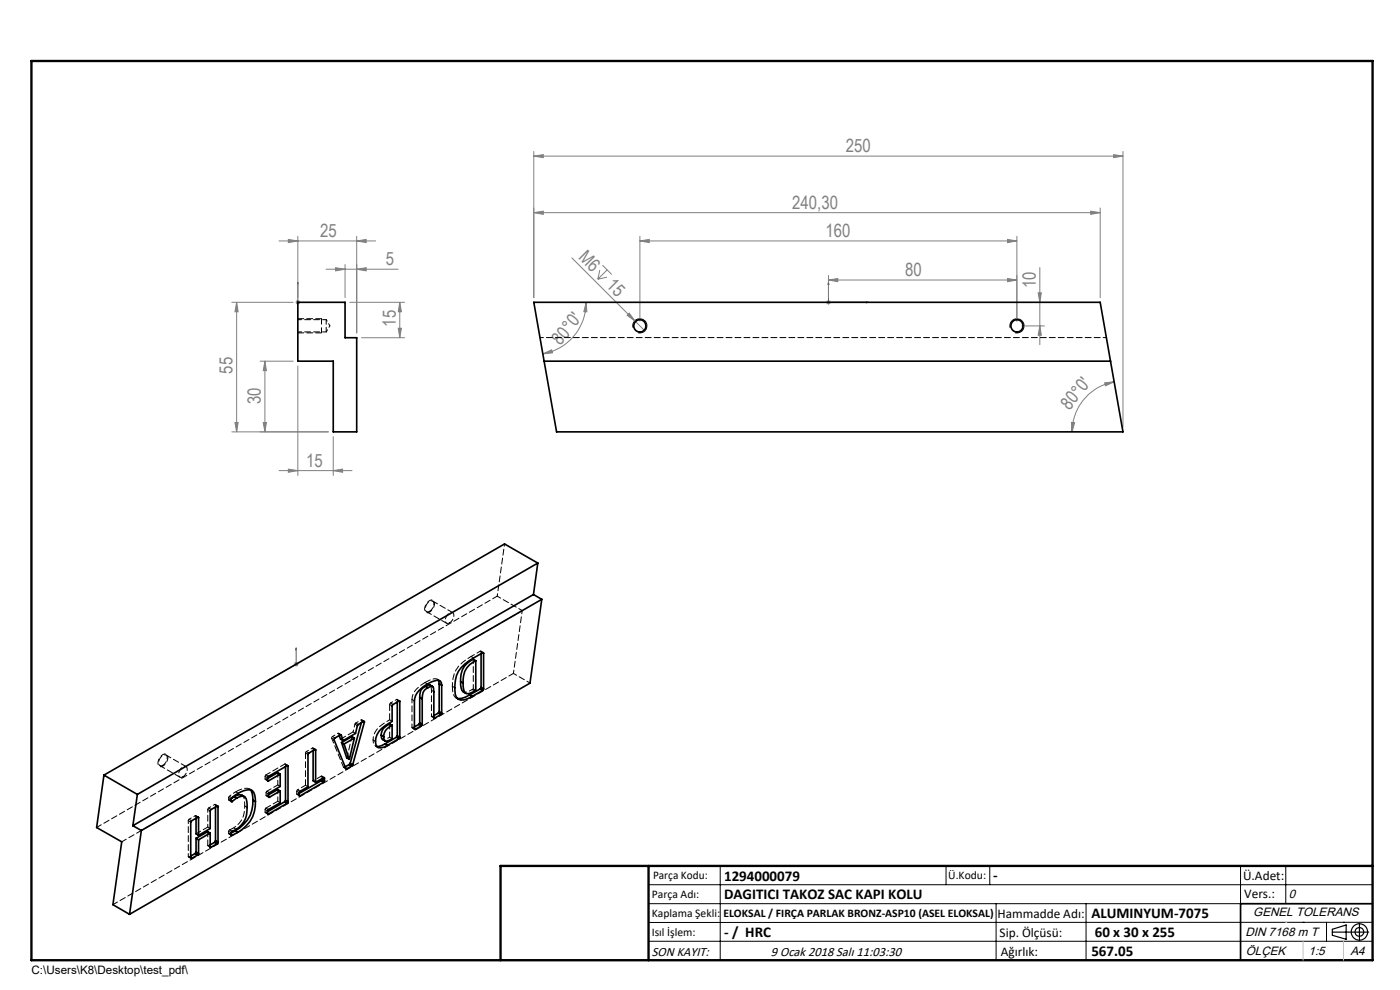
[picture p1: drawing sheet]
<svg xmlns="http://www.w3.org/2000/svg" width="297mm" height="210mm" viewBox="0 0 297 210" stroke-linecap="round" stroke-linejoin="round" font-family="sans-serif">
<g fill="none" stroke="#808080" stroke-width=".21">
<path d="M113.2 33.1l2.1-.3v.6zM113.2 32.1v31M113.2 33.1h125M236.3 32.8l1.9 .3-1.9 .3zM238.2 32.1v58.5M59.2 51.1h20.5M61.2 50.8l2 .3-2 .4zM63.2 50.1v13M69.2 57.1h15.3M71.2 56.8l2 .3-2 .4zM73.2 56.1v7M75.7 51.1l2-.3v.7z"/>
<path d="M75.7 57.1l2-.3v.7zM75.7 50.1v20.5M113.2 45.1l2.1-.3v.7zM113.2 45.1h120.2M121.3 54.7l13.4 13.4M127.2 57.3l-.4 1.9M127.8 56.3l2 1.9M128.8 58.8l-2 .4M128.8 57.2l-2 2M135.7 51.1l2-.3v.7zM135.7 51.1h80M135.7 50.1v18"/>
<path d="M175.8 59.4l1.9-.3v.7zM175.8 58.4v4.7M175.8 59.4h39.9M213.7 50.8l2 .3-2 .4zM213.7 59.1l2 .3-2 .4zM215.7 50.1v18M220.6 56.8v16.3M231.4 44.8l2 .3-2 .4zM233.4 44.1v19M49.2 64.1h13M50.2 64.1v27.5M50.2 64.1l.3 2h-.7z"/>
<path d="M55.2 76.6h7M56.2 76.6v15M56.2 76.6l.3 2h-.7zM62.7 64.1h1M62.8 63.8l.7 .7M63.2 77.6v23.3M63.2 63.6v1M63.5 63.8l-.7 .7M74.2 64.1h11.6M76.7 71.6h9.1M84.5 69.6h.7l-.4 2zM84.8 64.1l.4 2h-.7z"/>
<path d="M84.8 64.1v7.5M115.2 75.1l1.8-.9 .2 .7zM124.4 64.1l.1 2h-.6zM124.4 64.1a11.2 11.2 0 0 1-9.2 11M133.5 66.4l1.2 1.7-1.7-1.2zM134.7 68.1l2.1 2.1M175.2 64.1h1M175.4 63.8l.7 .7M175.8 63.6v1M176.1 63.8l-.7 .7M216.7 69.1h4.9M220.2 62.1h.7l-.3 2z"/>
<path d="M220.6 69.1l.3 2h-.7zM49.2 91.6h20.5M49.8 89.6h.7l-.3 2zM55.8 89.6h.7l-.3 2zM59.2 99.8h15.5M61.2 99.5l2 .3-2 .4zM70.7 99.8l2-.3v.7zM70.7 92.6v8.3M227.3 89.6l.7 .1-.6 1.9zM234.4 81.2l2-.2-1.9 .8zM236.4 81a10.9 10.9 0 0 0-9 10.6M62.3 140.9h1"/>
<path d="M62.5 140.5l.7 .7M62.8 140.4v1M63.2 140.5l-.7 .7"/>
</g>
<g fill="none" stroke="#000" stroke-width=".21">
<path d="M134.3 69.5a1.5 1.5 0 0 1 1.3-1.9 1.5 1.5 0 0 1 1.6 1.7 1.5 1.5 0 0 1-1.8 1.3M214.3 69.5a1.51 1.51 0 0 1 1.3-1.9 1.51 1.51 0 0 1 1.6 1.7 1.51 1.51 0 0 1-1.9 1.3M137.6 187.7h153.6M137.6 191.7h153.6M137.6 199.7h153.6M152.8 183.7v20M200.7 183.7v4M210 183.7v4M211.3 191.7v12M230.4 191.7v12M263.2 183.7v20M272.8 183.7v8"/>
<path d="M276.4 195.6h.1M281.4 195.6v4.1M285 195.6h.1M291.2 195.6l-153.6 .1"/>
</g>
<path d="M68.2 67.7v2.9" fill="none" stroke="#000" stroke-width=".21" stroke-dasharray="1.3 .6" stroke-dashoffset=".1" stroke-linecap="butt"/>
<path d="M91.1 127.4a1.75 1.75 0 0 0-.7 2.5 1.79 1.79 0 0 0 1.6-2.5l-.6-.1-.3 .1M34.6 160.1a1.75 1.75 0 0 0-.8 2.5 1.79 1.79 0 0 0 1.6-2.6l-.5-.1-.3 .2" fill="none" stroke="#000" stroke-width=".21" stroke-dasharray="1.3 .6" stroke-dashoffset=".7" stroke-linecap="butt"/>
<g fill="none" stroke="#000" stroke-width=".25">
<path d="M282.6 197.7h7.8M282.6 197.1l3-.9v3l-3-.8zM288.4 195.8v3.8M106.2 203.7h185"/>
<circle cx="288.4" cy="197.7" r="1.74"/>
<circle cx="288.4" cy="197.7" r=".93"/>
</g>
<path d="M63.2 59.9v.4v-.4M63.2 59.9v4.2M175.8 59.9l.1 .4h-.3zM175.8 59.9v4.2h8.4M63.2 64v.2zM63.2 64.1h.1M183.8 64l.4 .1-.4 .1zM62.8 137.4l.1 .3-.1 .1zM62.8 137.4v3.5l-6 3.4M56.8 144.3l.4-.2v.1z" fill="none" stroke="#00f" stroke-width=".21"/>
<path d="M63.2 70.6h5M68.2 67.6h-5M68.2 67.6v.1" fill="none" stroke="#000" stroke-width=".21" stroke-dasharray="1.3 .6"/>
<path d="M291.2 191.7h-28v12" fill="none" stroke="#000" stroke-width=".35"/>
<path d="M6.7 12.9h284.5v190.8h-284.5zM137.6 183.7v20M291.2 183.7h-185v20" fill="none" stroke="#000" stroke-width=".5"/>
<path d="M276.4 199.7v4M285 199.7v4" fill="none" stroke="#c0c0c0" stroke-width=".21"/>
<path d="M272.8 195.6h.1" fill="none" stroke="#c0c0c0" stroke-width=".25"/>
<g fill="#00f">
<path d="M63.2 59.9v.4zM63.2 64v.2z"/>
<path d="M175.8 59.9l-.2 .4h.3zM183.8 64v.2l.4-.1z"/>
<path d="M62.8 137.4l.1 .3-.1 .1zM56.8 144.3l.4-.2v.1z"/>
</g>
<g fill="#808080">
<path d="M133.5 66.4l1.2 1.7-1.7-1.2z"/>
<path d="M213.7 59.1l2 .3-2 .4zM175.8 59.4l1.9-.3v.7zM231.4 44.8l2 .3-2 .4zM113.2 45.1l2.1-.3v.7z"/>
<path d="M113.2 33.1l2.1-.3v.6zM236.3 32.8l1.9 .3-1.9 .3z"/>
<path d="M61.2 50.8l2 .3-2 .4zM75.7 51.1l2-.3v.7zM71.2 56.8l2 .3-2 .4zM75.7 57.1l2-.3v.7z"/>
<path d="M70.7 99.8l2-.3v.7zM61.2 99.5l2 .3-2 .4z"/>
<path d="M234.4 81.2l2-.2-1.9 .8zM227.3 89.6l.7 .1-.6 1.9z"/>
<path d="M115.2 75.1l1.8-.9 .2 .7zM124.4 64.1l.1 2h-.6z"/>
<path d="M49.8 89.6h.7l-.3 2zM50.2 64.1l.3 2h-.7z"/>
<path d="M55.8 89.6h.7l-.3 2zM56.2 76.6l.3 2h-.7z"/>
<path d="M220.2 62.1h.7l-.3 2zM220.6 69.1l.3 2h-.7z"/>
<path d="M84.8 64.1l.4 2h-.7zM84.5 69.6h.7l-.4 2z"/>
<path d="M135.7 51.1l2-.3v.7zM213.7 50.8l2 .3-2 .4z"/>
</g>
<g fill="none" stroke="#000" stroke-width=".35">
<path d="M63.2 64.1h10v7.5h2.5v20h-5v-15h-7.5zM113.2 64.1h120.2l4.8 27.5h-120.1zM115.4 76.6h120.2M114.1 119.4l-85 49.1M114.1 119.4l-.9 6.7M114.1 119.4l-7.1-4-85 49M102.1 138.7v7.1M102.4 138.5a13.6 13.6 0 0 0-5.2 3.9 7.7 7.7 0 0 0-.4 5.5 1.79 1.79 0 0 0 2.5 .3l.9-.5M102.4 138.5l.2 .1M102.6 138.6v7.5M113.2 126.1l-85 49M113.2 126.1l1.7 1"/>
<path d="M114.9 127.1l-84.9 49.1M114.9 127.1l-2.5 17.8-84.9 49M66.4 159.2v6.4l.6 .3M66.8 159l.2 .1M66.8 159l-1.5 .9v7l-1.7 1-.1 .8M67 159.1v6.8M72 156l.2 .8 .6 .3M72.2 155.9h.2M72.2 155.9l-1.3 .7v.3l2.5 6.1 .2 .1M72.2 155.8l.2 .1M72.4 155.9l.4 1.2M72.5 157.5l1.1 3.3 .5 .3"/>
<path d="M72.5 157.5l.5 .3M73 157.8l1.1 3.3M75.2 156.6l-.6-.4-2.1 1.3M75.2 156.6l-1.1 4.5M75.2 156.6l-2.2 1.2M76.7 153.3l-2.4 8.6M77.1 153.1l.2 .1M77.3 153.2l-.1-.2-1.3 .8-.5 1.8-2.6 1.5M77.3 153.2l-2.5 9M80.9 156v.3a1.1 1.1 0 0 0 .8 .9M80.9 156l.5 .3M81.7 157.8l-1.4 .6-.4-.1"/>
<path d="M81.7 157.8l.5 .3M83.2 153.8l-.5-.2a2.5 2.5 0 0 0-1.8 2.4M83.2 153.8v2.9l-1.3 .5a.7 .7 0 0 1-.5-.9M83.2 153.8a2.57 2.57 0 0 0-1.8 2.5M84.1 156.4l-2.4 1.4M84.1 156.4l.5 .3M84.3 156.1l-.2 .3M84.3 148.9v7.2M84.3 156.1l.5 .3M84.6 148.7l-1.4 .9v3.4a5.3 5.3 0 0 0-3.5 4.3 1.03 1.03 0 0 0 1.2 1.3l1.3-.5M84.6 148.7l.2 .1M84.6 156.7l-2.4 1.4"/>
<path d="M84.8 156.4l-.2 .3M84.8 148.8v7.6M87.9 154.6l.2 .1M88.9 153.7l-1 .5M88.9 153.7l.5 .2M89 153.3l-.1 .4M89 147.9v5.4M89 147.9l.6 .4M89 153.3l.6 .4M89.4 153.9l-1.3 .8M89.6 153.7l-.2 .2M89.6 148.3v5.4"/>
<path d="M90.2 145.6l1-.3 .6 .3M90.2 145.6a2.09 2.09 0 0 0-1.2 2.3M90.2 145.6l.6 .3M90.8 145.9a2.19 2.19 0 0 0-1.2 2.4M90.8 145.9l.9-.3 .3 .4v6.2M92 152.2l.2 .1M93 144.3l.2 .8M93 151.3l-1 .5M93 151.3l.5 .3M93.2 150.9l-.2 .4M93.2 145.1v5.8M93.2 145.1l.5 .2"/>
<path d="M93.2 150.9l.5 .4M93.5 151.6l-1.3 .7M93.7 151.3l-.2 .3M93.7 145.3l-.3-.8-.4-.2a6 6 0 0 0-5 3.9l-.1 6.4M93.7 145.3v6M97.7 144.6a2.64 2.64 0 0 0 .6 2.1M97.7 144.6l.5 .3M98.3 146.8l.5 .3M99.6 147.4a3.4 3.4 0 0 1-2.6 .7M99.6 147.4l.6 .3M100.9 140.2l-.5-.4a4.5 4.5 0 0 0-2.7 4.8M100.9 140.2a4.5 4.5 0 0 0-2.7 4.7"/>
<path d="M100.9 140.2v6.3a3.6 3.6 0 0 1-2 .6 2.7 2.7 0 0 1-.7-2.2M101.8 146.1l-2.2 1.3M101.8 146.1l.6 .3M102.1 145.8l-.3 .3M102.1 145.8l.5 .3M102.4 146.4l-2.2 1.3M102.6 146.1l-.2 .3M22 164.4l-1.5 11.1 5.3 3.1-1.8 13.3 3.5 2M22 164.4l7.1 4.1M28.2 175.1l1.8 1.1M29.1 168.5l-.9 6.6M30 176.2l-2.5 17.7"/>
<path d="M41.6 173.6v3.3l.5 .3M41.6 177.8v3M41.6 177.8l.5 .3M41.9 173.3l.2 .2M41.9 173.3l-1.4 1v7.7M42.1 173.5v3.7M42.1 178.1v2.9M44.6 179.6l.2 .1M44.6 176.7v2.9M44.6 176.7l-2.5 1.4M44.6 176.7l-.5-.3-2.5 1.4M45.5 178.7l-.9 .5"/>
<path d="M45.5 178.7l.6 .3M45.7 178.4l-.2 .3M45.7 171.2v7.2M45.7 178.4l.5 .3M46.1 171l-1.5 .9v3.8l-2.5 1.5M46.1 171l.1 .1M46.1 179l-1.3 .7M46.2 178.7l-.1 .3M46.2 171.1v7.6M49 169.9l.2 .1M49 177.1l.2 .1M49.2 170h-.2l.1-.6a6.4 6.4 0 0 1 3.9-1.9 1.6 1.6 0 0 1 1.2 1.8v.7"/>
<path d="M49.7 169a1.71 1.71 0 0 1 2.2 0M49.7 169l-.7 .5M49.7 169l.5 .3M49.9 176.2l-.9 .5M49.9 176.2l.5 .4M50.2 169.3l1.2-.4a1.38 1.38 0 0 1 1 1.7v.7a5.2 5.2 0 0 1-3.3 5.2l-.1 .7h.2M50.2 169.3l-1 .7M50.4 176.6l-1.2 .6M53.1 167.6a3.3 3.3 0 0 1 .6 2.1M53.7 169.7a6.8 6.8 0 0 1-3.8 6.5M53.7 169.7l.5 .3M54.2 170a6.8 6.8 0 0 1-3.8 6.6"/>
<path d="M56.8 172.6l.1 .1M56.8 165.6l.1 .1M57 169l.2 .1M59.4 164.2v2.6l-2.3 1.4-.1 .8M59.4 167.8v2.5l-2.5 1.4-.1 .3v.6M59.4 167.8l-2.2 1.3M59.4 164.2l-2.5 1.5M59.4 167.8l-.5-.3-1.9 1.1M59.4 164.2l-.5-.3-2.1 1.2M60.4 170.1l-3.6 2.1M60.4 170.1l.5 .3M60.6 169.8l-.2 .3"/>
<path d="M60.6 162.6v7.2M60.6 169.8l.5 .3M60.9 162.4l.2 .1M60.9 162.4l-4 2.3-.1 .9M60.9 170.4l-4 2.3M61.1 170.1l-.2 .3M61.1 162.5v7.6M63.5 168.7l.1 .1M68.1 165.6l-4.6 2.7M68.1 165.6l.6 .3M68.3 165.3l-.2 .3M68.3 165.2v.1"/>
<path d="M68.3 165.3l.5 .3M68.7 165l.1 .1M68.7 165l-1.7 .9M68.7 165.9l-5.1 2.9M68.8 165.6l-.1 .3M68.8 165.1v.5M73.3 163l.3 .1M74.1 162.2l-.9 .5M74.1 162.2l.5 .2M74.3 161.9l-.2 .3M74.3 161.9l.5 .3M74.6 162.4l-1 .7"/>
<path d="M74.8 162.2l-.2 .2M40.5 182l.1 .1M41.4 181l-.9 .6M41.4 181l.5 .4M41.6 180.8l-.2 .2M41.6 180.8l.5 .2M41.9 181.4l-1.3 .7M42.1 181l-.2 .4"/>
<circle cx="135.7" cy="69.1" r="1.3"/>
<circle cx="215.7" cy="69.1" r="1.3"/>
</g>
<path d="M69.2 70.4v-2.6M100.4 146.1v-6.3M56.6 167.8l2.3-1.3M58.9 170v-2.5M58.9 166.5v-2.6" fill="none" stroke="#000" stroke-width=".21" stroke-dasharray="1.3 .6" stroke-dashoffset=".3"/>
<path d="M69.2 70.4l.8-1.3M70 69.1l-.8-1.3M65 159.4l1.3-.7M74.9 155.3l.4-1.7M81.2 156.8l.8-.1 .7-.3M82.8 149.1l1.3-.7M91.5 151.9v-5.5M40.1 173.8l1.3-.8M44.3 171.4l1.3-.8M48.6 168.9l1.4-.9M49.6 175.6a4.8 4.8 0 0 0 2.3-4.6" fill="none" stroke="#000" stroke-width=".21" stroke-dasharray="1.3 .6" stroke-dashoffset=".8"/>
<path d="M63.2 70.4h6M69.2 67.8h-6M99.9 139.3l2-1.2M87.4 154.3v-5.9M96 145.6a6.4 6.4 0 0 1 3.9-6.3M108.9 142.8l3.6 2.1M48.7 176l.9-.4" fill="none" stroke="#000" stroke-width=".21" stroke-dasharray="1.3 .6" stroke-dashoffset=".5"/>
<path d="M234.7 71.6h-120.1M110.8 129.5l-1.9 13.3M79.1 157a4.5 4.5 0 0 1 2.8-3.9l.8-.4M91.5 146.4v-.7l-.3-.4M98.3 146.7a1.91 1.91 0 0 0 1.9-.4" fill="none" stroke="#000" stroke-width=".21" stroke-dasharray="1.3 .6" stroke-dashoffset=".6"/>
<g fill="none" stroke="#000" stroke-width=".21" stroke-dasharray="1.3 .6" stroke-dashoffset=".2">
<path d="M91.1 129.7l-.5 .1a1.22 1.22 0 0 1 .1-1.9 .79 .79 0 0 1 1.3-.2 1.83 1.83 0 0 1-.9 2M95.4 132.1l-.6 .1a1.22 1.22 0 0 1 .1-1.8 .79 .79 0 0 1 1.3-.2 1.83 1.83 0 0 1-.8 1.9M82.7 156.4v-2.9M87.4 148.4a4.3 4.3 0 0 1 2.8-3.6M20.5 175.5l85-49M25.8 178.6l85-49.1M34.6 162.3l-.6 .1a1.22 1.22 0 0 1 .1-1.8 .79 .79 0 0 1 1.3-.2 1.83 1.83 0 0 1-.8 1.9M38.8 164.8l-.6 .1a1.22 1.22 0 0 1 .2-1.9 .79 .79 0 0 1 1.2-.2 1.83 1.83 0 0 1-.8 2M41.6 176.9l2.5-1.5M56.4 164.4l4-2.3M72.9 162.7l-2.5-6.1M73.6 160.7l1.1-4.5"/>
<path d="M24 191.9l84.9-49.1"/>
</g>
<g fill="none" stroke="#000" stroke-width=".21" stroke-dasharray="1.3 .6">
<path d="M99.9 139.3l.6 .3M101.9 138.1l.5 .3M102.1 138.2l-.2-.1M102.1 138.2v.4M102.4 138.4l-.3-.2M102.5 138.4l-.5-.3M64.8 159.7l.5 .3M65 159.4l-.2 .3M65.5 159.7l-.5-.3M66.3 158.7l.5 .3M66.5 158.8l-.2-.1M66.5 158.8v.4"/>
<path d="M66.8 159l-.3-.2M66.9 159l-.5-.3M70.4 156.6l.5 .3M70.5 156.2l-.1 .4M71.1 156.5l-.6-.3M71.7 155.6l.5 .3M71.9 155.6h-.2M71.9 155.6l.1 .4M72.3 155.8l-.4-.2M72.3 155.9l-.5-.4M74.9 155.3l.5 .3M75.3 153.6l.5 .3"/>
<path d="M75.5 153.4l-.2 .2M76 153.7l-.5-.3M76.6 152.7l.6 .3M76.8 152.9l-.2-.2M76.8 152.9l-.1 .4M77.1 153.1l-.3-.2M77.3 153l-.5-.3M79.1 157l.6 .3M79.6 158.2l.6 .3M82.7 152.7v-3.3M82.7 149.4l.5 .3M82.7 152.7l.5 .3"/>
<path d="M82.7 156.4l.5 .3M82.8 149.1l-.1 .3M83.4 149.4l-.6-.3M84.1 148.4l.6 .3M84.3 148.5l-.2-.1M84.3 148.5v.4M84.7 148.7l-.4-.2M84.8 148.7l-.5-.3M87.4 154.3l.2 .1M87.4 148.4l.5 .3M87.5 154.4l.5 .3M87.6 154.4l.3 .2"/>
<path d="M87.9 154.2l-.3 .2M87.9 154.6l-.5-.3M90.2 144.8l1.9-.8h.4l.5 .3M90.2 144.8l.5 .3M91.5 151.9l.2 .1M91.5 146.4l.6 .3M91.6 152l.5 .3M91.7 152l.4 .2M92.1 151.8l-.4 .2M92.1 152.2l-.6-.3M93.3 144.4l-.5-.3M96 145.6l.5 .3"/>
<path d="M96.7 148l.6 .4M100.2 146.3l.2-.2M100.2 146.3l.5 .3M100.4 146.1l.5 .3M39.9 174.1l.6 .3M40.1 173.8l-.2 .3M40.7 174.1l-.6-.3M41.4 173l.6 .3M41.6 173.1l-.2-.1M41.6 173.1v.4M42 173.3l-.4-.2M42.1 173.3l-.6-.3"/>
<path d="M44.1 179.3l.2 .1M44.1 171.7l.5 .3M44.1 175.4l.5 .3M44.1 179.4l.6 .3M44.3 171.4l-.2 .3M44.3 179.4l.3 .2M44.6 179.2l-.3 .2M44.6 179.6l-.5-.3M44.8 171.7l-.5-.3M45.6 170.6l.5 .4M45.7 170.8l-.1-.2M45.7 170.8v.4"/>
<path d="M46.1 171l-.4-.2M46.2 170.9l-.5-.3M48.5 169.2l.5 .3M48.5 169.6l.2 .1M48.5 176.8l.2 .1M48.5 176.8v-.5M48.5 169.6v-.4M48.5 176.3l.5 .3M48.6 169.7l.5 .3M48.6 176.9l.5 .3M48.6 168.9l-.1 .3M48.7 176.9l.3 .2"/>
<path d="M48.7 176l-.2 .3M48.7 169.7l.3 .2M49 176.7l-.3 .2M49 169.9l-.5-.3M49 177.1l-.5-.3M49 169.4l-.3 .3M49.2 169.2l-.6-.3M49.2 176.3l-.5-.3M49.6 175.6l.5 .3M50 168l.5 .3M51.9 171l.5 .3M53.5 167.6l-.6-.3"/>
<path d="M56.2 164.7l.6 .3M56.2 172.3l.2 .1M56.2 172.3v-.6M56.2 165.2l.2 .1M56.2 165.2v-.5M56.2 171.7l.6 .3M56.3 165.3l.5 .3M56.3 172.4l.5 .3M56.4 171.4l-.2 .3M56.4 164.4l-.2 .3M56.4 165.3l.4 .2M56.4 172.4l.4 .2"/>
<path d="M56.5 168.7l.1 .1M56.5 168.7v-.6M56.5 168.1l.5 .3M56.5 168.8l.5 .3M56.6 167.8l-.1 .3M56.6 168.8l.4 .2M56.8 172.2l-.4 .2M56.8 165.1l-.4 .2M56.8 165.5l-.6-.3M56.8 172.6l-.6-.3M57 164.7l-.6-.3M57 171.7l-.6-.3"/>
<path d="M57 168.6l-.4 .2M57 169l-.5-.3M57.2 168.1l-.6-.3M58.9 166.5l.6 .3M58.9 170l.6 .3M60.4 162.1l.5 .3M60.6 162.2l-.2-.1M60.6 162.2v.4M60.9 162.4l-.3-.2M61.1 162.4l-.6-.3M62.9 168.4l.2 .1M62.9 168.4v-.6"/>
<path d="M62.9 167.8l.6 .4M63 168.5l.5 .3M63.1 167.5l-.2 .3M63.1 168.5l.4 .2M63.5 168.3l-.4 .2M63.5 168.7l-.6-.3M63.7 167.8l-.6-.3M64.8 166.6l.5 .3M68.1 164.6l.6 .4M68.3 164.7l-.2-.1M68.3 164.7v.5M68.7 165l-.4-.3"/>
<path d="M68.8 164.9l-.5-.3M72.9 162.7l.1 .1M72.9 162.8l.5 .3M73 162.8l.4 .2M73.2 162.7l-.2 .1M73.4 163l-.5-.3M73.6 160.7h.1M73.6 160.7l.5 .3M39.9 181.7l.2 .1M40 181.8l.5 .3M40.1 181.8l.4 .2M40.5 181.6l-.4 .2"/>
<path d="M40.5 182l-.6-.3"/>
</g>
<path d="M90.5 129.7l4.2 2.5M96 129.9l-4.2-2.4M72.3 156.8l2.6-1.5M97 148.1a1.64 1.64 0 0 1-1-1.8v-.7M33.9 162.4l4.3 2.5M39.5 162.6l-4.3-2.5M44.1 179.3v-2.9M56.4 171.4l2.5-1.4M64.8 166.6v-6.9" fill="none" stroke="#000" stroke-width=".21" stroke-dasharray="1.3 .6" stroke-dashoffset=".1"/>
<path d="M107 115.4l-1.5 11.1M70.5 156.2l1.2-.6M75.5 153.4l1.1-.7M44.1 175.4v-3.7M39.9 181.7v-7.6" fill="none" stroke="#000" stroke-width=".21" stroke-dasharray="1.3 .6" stroke-dashoffset=".7"/>
<path d="M105.5 126.5l5.3 3M51.9 171a3.1 3.1 0 0 0-.5-2.3" fill="none" stroke="#000" stroke-width=".21" stroke-dasharray="1.3 .6" stroke-dashoffset=".4"/>
<path d="M50 168a2.75 2.75 0 0 1 3.2-.4" fill="none" stroke="#000" stroke-width=".21" stroke-dasharray="1.3 .6" stroke-dashoffset="-.1"/>
<path d="M63.1 167.5l1.7-.9M66.5 165.6l1.6-1" fill="none" stroke="#000" stroke-width=".21" stroke-dasharray="1.3 .6" stroke-dashoffset="1"/>
<path d="M79.9 158.3a1.03 1.03 0 0 1-.8-1.3" fill="none" stroke="#000" stroke-width=".21" stroke-dasharray="1.3 .6" stroke-dashoffset=".9"/>
<g font-size="3.9" fill="#808080">
<text x="179.4" y="32.2">250</text>
<text x="168.1" y="44.2">240,30</text>
<text x="67.9" y="50.2">25</text>
<text x="175.1" y="50.2">160</text>
<text x="81.8" y="56.2">5</text>
<text x="122.6" y="54.7" transform="rotate(45 122.6 54.7)">M6</text>
<text x="192" y="58.5">80</text>
<text x="128.5" y="60.6" transform="rotate(45 128.5 60.6)">15</text>
<text x="219.7" y="61.2" transform="rotate(-90 219.7 61.2)">10</text>
<text x="84" y="69.3" transform="rotate(-90 84 69.3)">15</text>
<text x="118.9" y="73.4" transform="rotate(-51 118.9 73.4)">80°0'</text>
<text x="49.3" y="79.2" transform="rotate(-90 49.3 79.2)">55</text>
<text x="55.3" y="85.8" transform="rotate(-90 55.3 85.8)">30</text>
<text x="226.9" y="87.1" transform="rotate(-51 226.9 87.1)">80°0'</text>
<text x="64.9" y="99">15</text>
</g>
<g font-size="3.2">
<text x="153.6" y="186.8">1294000079</text>
<text x="153.6" y="190.8">DAGITICI TAKOZ SAC KAPI KOLU</text>
<text x="210.7" y="186.6">-</text>
<text x="231.5" y="194.8">ALUMINYUM-7075</text>
<text x="153.6" y="198.8">- / HRC</text>
<text x="231.5" y="202.8">567.05</text>
<text x="232.2" y="198.7">60 x 30 x 255</text>
</g>
<g font-size="2.8">
<text x="263.7" y="186.7">Ü.Adet:</text>
<text x="263.9" y="190.5">Vers.:</text>
<text x="211.6" y="194.8">Hammadde Adı:</text>
<text x="138.3" y="202.8">SON KAYIT:</text>
<text x="163.6" y="202.8">9 Ocak 2018 Salı 11:03:30</text>
<text x="212.1" y="198.7">Sip. Ölçüsü:</text>
<text x="212.3" y="202.7">Ağırlık:</text>
</g>
<g font-size="2.6">
<text x="273.4" y="190.4">0</text>
<text x="265.9" y="194.4">GENEL TOLERANS</text>
<text x="264.2" y="198.5">DIN 7168 m T</text>
<text x="264.3" y="202.6">ÖLÇEK</text>
<text x="277.6" y="202.6">1:5</text>
<text x="286.5" y="202.6">A4</text>
</g>
<g font-size="2.5">
<text x="138.3" y="190.5">Parça Adı:</text>
<text x="138.5" y="186.5">Parça Kodu:</text>
<text x="201.2" y="186.5">Ü.Kodu:</text>
<text x="138.3" y="194.5">Kaplama Şekli:</text>
<text x="153.5" y="194.5">ELOKSAL / FIRÇA PARLAK BRONZ-ASP10 (ASEL ELOKSAL)</text>
<text x="138.3" y="198.6">Isıl İşlem:</text>
<text x="6.7" y="206.7">C:\Users\K8\Desktop\test_pdf\</text>
</g>
</svg>
